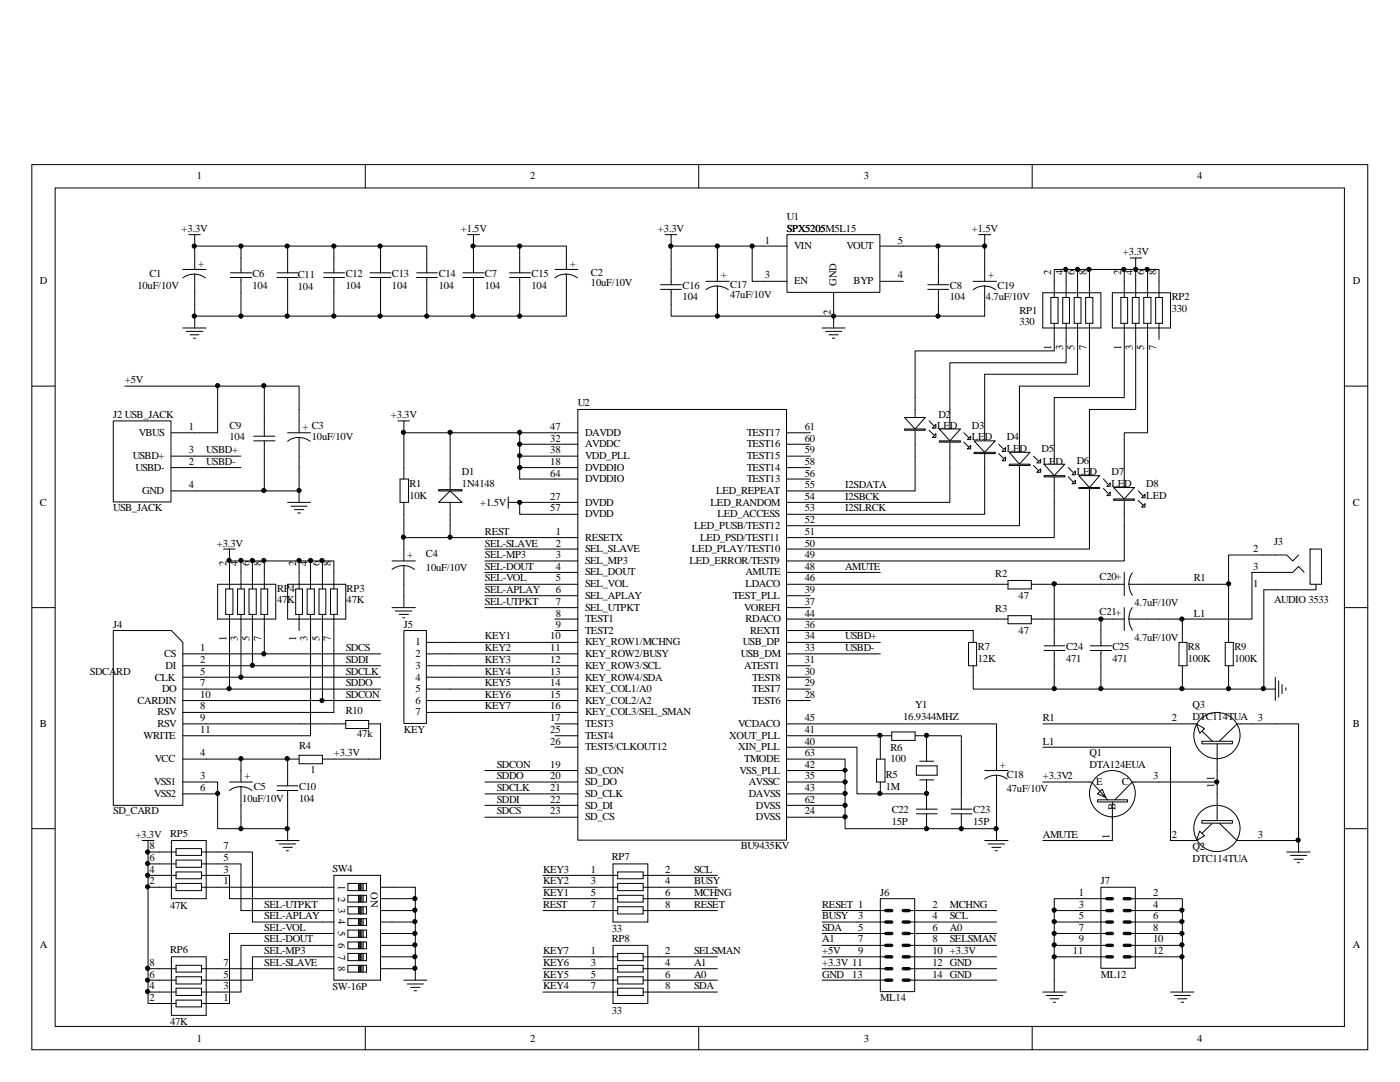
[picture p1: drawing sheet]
<svg xmlns="http://www.w3.org/2000/svg" width="279mm" height="216mm" viewBox="0 0 279 216" stroke-linecap="round" stroke-linejoin="round" font-family="sans-serif">
<g fill="none" stroke="#000" stroke-width=".2">
<path d="M6.3 32.9h266.7v176.6h-266.7zM11 37.5h257.3v167.3h-257.3zM72.9 32.9v4.6M139.4 32.9v4.6M206 32.9v4.6M6.3 77h4.7M268.4 77h4.6M6.3 121.2h4.7M268.4 121.2h4.6M6.3 165.4h4.7M268.4 165.4h4.6M72.9 204.9v4.6"/>
<path d="M139.4 204.9v4.6M206 204.9v4.6"/>
</g>
<path d="M115.4 81.8h41.6v85.8h-41.6z" fill="#fff"/>
<g fill="none" stroke="#000" stroke-width=".2">
<path d="M36.5 55.5a3.7 3.7 0 0 1 4.5 0M36.5 53.8h4.6M37.7 46.8h2.3M38.9 49.1h46.3v5.3M38.9 46.8v7M38.9 54.7v6.1M46 55.4h4.2M46 54.4h4.2M48.1 49.1v5.3M48.1 55.4v3M55.3 55.4h4.1M55.3 54.4h4.1"/>
<path d="M57.4 49.1v5.3M57.4 55.4v7.7M64.6 55.4h4.1M64.6 54.4h4.1M66.6 49.1v5.3M66.6 55.4v7.7M73.8 55.4h4.2M73.8 54.4h4.2M75.9 49.1v5.3M75.9 55.4v7.7M83.1 55.4h4.2M83.1 54.4h4.2"/>
<path d="M85.2 55.4v7.7M92.4 55.4h4.2M92.4 54.4h4.2M93.3 46.8h2.4M94.5 46.8v2.3M94.5 51.5v2.9M94.5 55.4v3M101.7 55.4h4.1M101.7 54.4h4.1M103.7 49.1v5.3M103.7 55.4v7.7M110.7 55.5a3.7 3.7 0 0 1 4.5 0"/>
<path d="M110.7 53.8h4.6M113 49.1v4.7M113 54.7v6.1M36.5 65.4h4.6M37.2 66.1h3.3M37.9 66.8h1.8M38.6 67.5h.4M38.9 63.1v2.3M101.4 99.1v2.3M103.7 86.4v9.2h11.6M103.7 93.3h11.6M103.7 88.6h11.6"/>
<path d="M103.7 91h11.6M110.7 86.4h4.6M115.3 81.7h41.7v85.9h-41.7zM157.1 93.3h4.6M157.1 88.6h4.6M157.1 91h4.6M157.1 86.4h4.6M157.1 98h4.6M157.1 95.6h4.6M96.8 109.6h18.5M96.8 111.9h18.5M96.8 114.2h18.5"/>
<path d="M96.8 116.6h18.5M96.8 118.9h18.5M101.4 100.2h2.3M110.7 107.3h4.6M110.7 100.2h4.6M110.7 102.6h4.6M157.1 107.3h4.6M157.1 109.6h4.6M157.1 111.9h4.6M157.1 114.2h18.6M157.1 116.6h41.8M157.1 118.9h4.6"/>
<path d="M157.1 100.2h4.6M157.1 104.9h4.6M157.1 102.6h4.6M89.8 128.2h25.5M89.8 130.5h25.5M89.8 132.8h25.5M89.8 135.1h25.5M89.8 137.5h25.5M89.8 139.8h25.5M96.8 121.2h18.5M110.7 123.5h4.6M110.7 125.8h4.6"/>
<path d="M157.1 121.2h4.6M157.1 123.5h4.6M157.1 125.8h37.1v2.4M157.1 128.2h18.6M157.1 130.5h4.6M157.1 132.8h4.6M157.1 135.1h4.6M157.1 137.5h4.6M157.1 139.8h4.6M193.3 128.2h1.6v4.6h-1.6zM194.2 132.8v2.3M89.8 142.2h25.5"/>
<path d="M96.8 153.8h18.5M96.8 156h18.5M96.8 158.4h18.5M110.7 144.4h4.6M110.7 146.8h4.6M110.7 149.1h4.6M157.1 149.1h13.9v9.3h13.9M157.1 144.4h4.6M157.1 153.8h11.6M157.1 156h11.6M157.1 158.4h11.6M157.1 146.8h4.6"/>
<path d="M157.1 151.5h4.6M174.9 151.5h1.7v4.5h-1.7zM175.7 146.8h2.3M175.7 149.1v2.4M175.7 156v2.4M178 146h4.6v1.7h-4.6zM182.6 146.8h2.3M182.9 152.8h4.1v1.9h-4.1zM183.6 155.6h2.8M183.6 151.9h2.8M184.9 149.1v2.8M184.9 155.6v5.9"/>
<path d="M191.9 158.4v3.1M196.5 155.4a3.7 3.7 0 0 1 4.5 0M196.5 153.8h4.7M198.9 149.1v4.7M198.9 154.7v6M96.8 160.7h18.5M96.8 163.1h18.5M157.1 160.7h11.6M157.1 163.1h11.6M182.9 162.4h4.1M182.9 161.5h4.1M184.9 162.4v3"/>
<path d="M189.8 162.4h4.2M189.8 161.5h4.2M191.9 162.4v3M196.5 167.7h4.7M197.2 168.4h3.3M198 169.1h1.7M198.6 169.8h.5M198.9 165.4v2.3"/>
</g>
<path d="M22.7 84.1h11.4v16.1h-11.4z" fill="#fff"/>
<g fill="none" stroke="#000" stroke-width=".2">
<path d="M52.7 77v10M22.6 84h11.5v16.2h-11.5zM34.2 86.4h4.7M34.2 93.3h13.9M34.2 91h13.9M34.2 98h4.7M50.6 88h4.3M50.6 87h4.3M52.7 88v3M59.7 98v2.2M57.4 100.2h4.6M58.1 101h3.2"/>
<path d="M58.8 101.7h1.8M59.4 102.4h.5"/>
</g>
<path d="M22.6 125.8h11.6l2.3 2.4v32.5h-13.9z" fill-rule="evenodd" fill="#fff" stroke="#000" stroke-width=".2"/>
<g fill="none" stroke="#000" stroke-width=".2">
<path d="M57.4 88.1a3.7 3.7 0 0 1 4.5 0M57.4 86.4h4.6M59.7 81.7v4.7M59.7 87.3v6M44.6 109.6h2.3M45.8 109.6v2.3M48.1 111.9v2.3M50.4 111.9v2.3M52.7 111.9v2.3M59.7 111.9v2.3M64.3 111.9v2.3M36.5 130.5h39.4"/>
<path d="M36.5 132.8h39.4M36.5 135.1h39.4M36.5 137.5h39.4M36.5 139.8h39.4M45.8 125.8v11.7M48.1 125.8v9.3M50.4 125.8v7M52.7 125.8v4.7M62 125.8v21M66.6 125.8v16.4h-30.1M36.5 156h4.6M36.5 151.5h4.6"/>
<path d="M36.5 158.4h6.9M36.5 144.4h4.6M36.5 146.8h4.6M45.8 157.7a3.7 3.7 0 0 1 4.5 0M45.8 156h4.6M48.1 151.5v4.5M48.1 157v8.4M55.3 157.7h4.1M55.3 156.8h4.1M57.4 153.8v3M57.4 157.7v3M55 167.7h4.7"/>
<path d="M55.7 168.4h3.3M56.5 169.1h1.8M57.1 169.8h.5M57.4 165.4v2.3"/>
</g>
<path d="M157.1 46.9h18.5v11.4h-18.5z" fill="#fff"/>
<g fill="none" stroke="#000" stroke-width=".2">
<path d="M131.8 57.7h4.2M131.8 56.8h4.2M132.8 46.8h2.2M133.9 46.8v2.3M133.9 53.8v3M140.9 57.8a3.7 3.7 0 0 1 4.5 0M140.9 56.1h4.6M143.2 49.1v7M143.2 57.1v6M150.1 49.1v7h7M152.5 49.1h4.6M157.1 46.8h18.5v11.5h-18.5z"/>
<path d="M166.4 58.4v7M175.7 49.1h4.6M175.7 56.1h4.6M185.2 57.7h4.1M185.2 56.8h4.1M187.3 49.1v7.7M187.3 57.7v5.4M194.2 57.8a3.7 3.7 0 0 1 4.5 0M194.2 56.1h4.7M195.3 46.8h2.4M196.5 57.1v6h-62.6v-5.4M196.5 46.8v2.3"/>
<path d="M196.5 51.5v4.6M210.4 56.1v-2.3h20.9v2.3M212.8 53.8v2.3M215.1 53.8v2.3M217.4 53.8v2.3M224.4 53.8v2.3M225.6 51.5h2.2M226.7 51.5v2.3M229 53.8v2.3M164.1 65.4h4.6M164.8 66.1h3.2M165.4 66.8h1.9"/>
<path d="M166.1 67.5h.5M212.8 67.7v4.7h-23.2v9.3M217.4 67.7v9.3h-13.9v9.4M224.4 67.7v11.6h-14v9.3M226.7 67.7v14h-9.3v9.3M229 67.7v18.7h-4.6v6.9M79.8 95.6h1.7v4.6h-1.7zM80.6 93.3v2.3M89.8 93.3v11.6M189.6 93.3v6.9h-27.9M196.5 95.6v7h-34.8M203.5 98v6.9h-41.8"/>
<path d="M78.2 113.6a3.7 3.7 0 0 1 4.5 0M78.2 111.9h4.7M80.6 100.2v2.4M80.6 107.3v4.6M80.6 112.9v6M210.4 100.2v7.1h-48.7M217.4 102.6v7h-55.7"/>
</g>
<g fill="#fff" stroke="#000" stroke-width=".2">
<path d="M87.5 97.7h4.7v.3h-4.7z" fill-rule="evenodd"/>
<path d="M89.8 98l2.4 2.2h-4.7z" fill-rule="evenodd"/>
</g>
<g fill="none" stroke="#000" stroke-width=".2">
<path d="M79.4 84h2.3M80.6 84v2.4M80.6 118.9v2.3M198.9 116.6h2.3M201.2 115.8h4.6v1.7h-4.6zM205.8 116.6h18.6M210.4 116.6v12.3M224.4 114.2v4.7M225.3 116.6h6M226 114.3a4.1 4.1 0 0 0 0 4.5M249.9 114.2v9.3h-24.6M78.2 121.2h4.7"/>
<path d="M78.9 121.9h3.3M79.7 122.6h1.8M80.3 123.3h.5M161.7 123.5h39.5M201.2 122.9h4.6v1.6h-4.6zM205.8 123.5h2.3M208.4 129.8h4.1M208.4 128.9h4.1M210.4 129.8v3M217.6 129.8h4.2M217.6 128.9h4.2M219.7 123.5h4.7"/>
<path d="M219.7 125.8v3.1M219.7 129.8v3M224.4 121.2v4.6M226 121.2a4.1 4.1 0 0 0 0 4.5M252.2 137.5h2.3M254.5 135.1v4.7M255.2 135.9v3.2M255.9 136.6v1.8M256.6 137.2v.6M57.4 151.5h2.3M59.7 150.7h4.6v1.7h-4.6zM64.3 151.5h9.3"/>
</g>
<path d="M80.7 125.9h4.4v18.5h-4.4z" fill="#fff"/>
<g fill="none" stroke="#000" stroke-width=".2">
<path d="M80.6 125.8h4.5v18.6h-4.5zM85.2 128.2h4.6M85.2 130.5h4.6M85.2 132.8h4.6M85.2 135.1h4.6M85.2 137.5h4.6M85.2 139.8h4.6M161.7 130.5h14M85.2 142.2h4.6M212.8 156h4.6M226.7 156h4.6M222 163.1v4.6"/>
<circle cx="222" cy="158.4" r="4.6"/>
</g>
<g fill="#fff" stroke="#000" stroke-width=".2">
<path d="M219 159.6h6v.4h-6z" fill-rule="evenodd"/>
<path d="M219 158.4l1-.9 .6 1.6z" fill-rule="evenodd"/>
</g>
<g fill="none" stroke="#000" stroke-width=".2">
<path d="M48.1 58.4v4.7M94.5 58.4v4.7h-55.6v-2.3M113 49.1h-18.5v2.4M152.5 49.1h-18.6v4.7M180.3 49.1h16.2v2.4M208.1 58.4h11.6v7h-11.6zM209.7 59.4h1.5v5.1h-1.5zM210.4 56.1v3.3M212.1 59.4h1.3v5.1h-1.3zM212.8 56.1v3.3M214.4 59.4h1.3v5.1h-1.3zM215.1 56.1v3.3"/>
<path d="M216.7 59.4h1.4v5.1h-1.4zM217.4 56.1v3.3M222 58.4h11.6v7h-11.6zM223.7 59.4h1.3v5.1h-1.3zM224.4 56.1v3.3M226 59.4h1.3v5.1h-1.3zM226.7 53.8v5.6M228.3 59.4h1.4v5.1h-1.4zM229 56.1v3.3M230.6 59.4h1.4v5.1h-1.4zM231.3 56.1v3.3M24.9 77h34.8v4.7"/>
<path d="M43.4 77v9.4h-4.5M113 60.8v2.3h-18.5M210.4 64.5v5.5h-27.8v28h-20.9M212.8 64.5v3.2M215.1 64.5v10.2h-18.6v9.3M217.4 64.5v3.2M224.4 64.5v3.2M226.7 64.5v3.2M229 64.5v3.2M231.3 64.5v3.2M52.7 91v7M59.7 93.3v4.7h-20.8"/>
<path d="M89.8 86.4v6.9M110.7 86.4h-30.1v6.9M185.4 85.9l1 .9M185.4 84l1 .9M43.4 116.6h11.6v6.9h-11.6zM45 117.5h1.5v5.1h-1.5zM45.8 117.5v-5.6h20.8v5.6M47.4 117.5h1.4v5.1h-1.4zM48.1 114.2v3.3M49.7 117.5h1.4v5.1h-1.4zM50.4 114.2v3.3M52.1 117.5h1.3v5.1h-1.3z"/>
<path d="M52.7 114.2v3.3M57.4 116.6h11.6v6.9h-11.6zM59 117.5h1.4v5.1h-1.4zM59.7 114.2v3.3M61.3 117.5h1.4v5.1h-1.4zM62 111.9v5.6M63.7 117.5h1.3v5.1h-1.3zM64.3 114.2v3.3M66 117.5h1.3v5.1h-1.3zM80.6 102.6v4.7h30.1M89.8 104.9v2.4M110.7 100.2h-7v2.4h7"/>
<path d="M224.4 104.9v7h-62.7M231.3 116.6h13.9M245.2 114.2v14M252.2 117.7v19.8h-58v-2.4M45.8 122.6v3.2M48.1 122.6v3.2M50.4 122.6v3.2M52.7 122.6v3.2M59.7 122.6v3.2M62 122.6v3.2M64.3 122.6v3.2M66.6 122.6v3.2"/>
<path d="M208.1 123.5h11.6v2.3M210.4 132.8v4.7M219.7 132.8v4.7M235.3 128.2h1.6v4.6h-1.6zM236 123.5v4.7M236 132.8v4.7M244.5 128.2h1.6v4.6h-1.6zM245.2 132.8v4.7M41.1 151.5h16.3v2.3M41.1 156h2.3v9.4h14v-4.7M161.7 151.5h7v13.9h30.2v-4.7M161.7 144.4h37.2v4.7"/>
<path d="M161.7 146.8h14v2.3M184.9 149.1v-2.3h7v11.6M208.1 149.1h25.5v18.6h2.4M208.1 144.4h27.9M208.1 156h4.7M217.4 156h.4l3.3 3.6M226.7 156h-.7l-3.5 3.6M231.3 156h11.6M254.5 144.4h4.7v23.3h-4.7M28.4 167.7h2.3M29.5 170v23.3h5.6M29.5 170h5.6"/>
<path d="M29.5 174.7h5.6M29.5 172.4h5.6M29.5 167.7v2.3M31.8 177h3.3M34.2 167.7h6.9v11.6h-6.9zM35.1 169.3h5.1v1.4h-5.1zM35.1 176.3h5.1v1.4h-5.1zM35.1 171.6h5.1v1.5h-5.1zM35.1 174h5.1v1.3h-5.1zM40.2 170h3.2M40.2 177h26.4M40.2 174.7h3.2"/>
<path d="M40.2 172.4h3.2M45.8 179.3h20.8M66.6 174.7h9.3v20.9h-9.3zM69.4 176.3h3.8v1.4h-3.8zM69.4 178.6h3.8v1.4h-3.8zM71.5 176.3v1.4M71.5 178.6v1.4M71.7 176.3v1.4M71.7 178.6v1.4M72 176.3v1.4M72 178.6v1.4M72.2 176.3v1.4"/>
<path d="M72.2 178.6v1.4M72.5 176.3v1.4M72.5 178.6v1.4M75.9 177h7v16.3h-7M75.9 179.3h7M108.4 179.3h14.9M108.4 177h14.9M108.4 174.7h14.9M122.3 172.4h7v11.6h-7zM123.3 176.3h5.1v1.4h-5.1zM123.3 178.6h5.1v1.4h-5.1zM123.3 174h5.1v1.3h-5.1z"/>
<path d="M128.4 179.3h14.8M128.4 177h14.8M128.4 174.7h14.8M208.1 167.7h13.9M222 160v3.3M256.8 170h4.7M257.6 170.7h3.2M258.2 171.4h1.9M258.9 172.1h.4M259.2 167.7v2.3M29.5 193.3v6.9h5.6M29.5 195.6h5.6"/>
<path d="M29.5 198h5.6M34.2 190.9h6.9v11.7h-6.9zM35.1 192.6h5.1v1.4h-5.1zM35.1 194.9h5.1v1.4h-5.1zM35.1 197.2h5.1v1.4h-5.1zM35.1 199.6h5.1v1.3h-5.1zM40.2 193.3h3.2M40.2 195.6h3.2M48.1 181.7h18.5M50.4 184h16.2M64.3 193.3h2.3M64.3 190.9h2.3"/>
<path d="M66.6 188.6h-18.5v9.4h-7.9M66.6 186.3h-20.8v13.9h-5.6M69.4 180.9h3.8v1.5h-3.8zM69.4 183.3h3.8v1.4h-3.8zM69.4 185.6h3.8v1.4h-3.8zM69.4 188h3.8v1.3h-3.8zM69.4 190.2h3.8v1.5h-3.8zM69.4 192.6h3.8v1.4h-3.8zM71.5 180.9v1.5M71.5 183.3v1.4M71.5 185.6v1.4M71.5 188v1.3"/>
<path d="M71.5 190.2v1.5M71.5 192.6v1.4M71.7 180.9v1.5M71.7 183.3v1.4M71.7 185.6v1.4M71.7 188v1.3M71.7 190.2v1.5M71.7 192.6v1.4M72 180.9v1.5M72 183.3v1.4M72 185.6v1.4M72 188v1.3"/>
<path d="M72 190.2v1.5M72 192.6v1.4M72.2 180.9v1.5M72.2 183.3v1.4M72.2 185.6v1.4M72.2 188v1.3M72.2 190.2v1.5M72.2 192.6v1.4M72.5 180.9v1.5M72.5 183.3v1.4M72.5 185.6v1.4M72.5 188v1.3"/>
<path d="M72.5 190.2v1.5M72.5 192.6v1.4M75.9 190.9h7M75.9 188.6h7M75.9 186.3h7M75.9 184h7M75.9 181.7h7M80.6 195.6h4.6M81.3 196.3h3.2M82 197h1.8M82.6 197.7h.5M82.9 193.3v2.3"/>
<path d="M108.4 193.3h14.9M108.4 190.9h14.9M108.4 181.7h14.9M108.4 195.6h14.9M108.4 198h14.9M122.3 188.6h7v11.6h-7zM123.3 180.9h5.1v1.5h-5.1zM123.3 192.6h5.1v1.4h-5.1zM123.3 190.2h5.1v1.5h-5.1zM123.3 194.9h5.1v1.4h-5.1zM123.3 197.2h5.1v1.4h-5.1zM128.4 193.3h14.8"/>
<path d="M128.4 190.9h14.8M128.4 181.7h14.8M128.4 195.6h14.8M128.4 198h14.8M164.1 193.3h6.9M164.1 190.9h6.9M164.1 188.6h6.9M164.1 186.3h6.9M164.1 184h6.9M164.1 181.7h6.9M164.1 195.6h6.9M187.3 193.3h11.6"/>
<path d="M187.3 190.9h11.6M187.3 188.6h11.6M187.3 186.3h11.6M187.3 184h11.6M187.3 181.7h11.6M187.3 195.6h11.6"/>
</g>
<g fill="#fff" stroke="#000" stroke-width=".2">
<path d="M180.5 83.3h4.2l-2.1 2.3z" fill-rule="evenodd"/>
<path d="M180.5 85.6h4.2v.3h-4.2z" fill-rule="evenodd"/>
<path d="M186.8 86.5v.8h-.7z" fill-rule="evenodd"/>
<path d="M186.8 84.7v.7h-.7z" fill-rule="evenodd"/>
</g>
<path d="M189.6 81.7v11.6M192.4 88.2l.9 1M192.4 86.4l.9 .9" fill="none" stroke="#000" stroke-width=".2"/>
<g fill="#fff" stroke="#000" stroke-width=".2">
<path d="M187.5 85.6h4.2l-2.1 2.4z" fill-rule="evenodd"/>
<path d="M187.5 88h4.2v.2h-4.2z" fill-rule="evenodd"/>
<path d="M193.7 88.9v.7h-.7z" fill-rule="evenodd"/>
<path d="M193.7 87v.7h-.7z" fill-rule="evenodd"/>
</g>
<path d="M196.5 84v11.6M199.3 90.5l.9 .9M199.3 88.6l.9 1" fill="none" stroke="#000" stroke-width=".2"/>
<g fill="#fff" stroke="#000" stroke-width=".2">
<path d="M194.4 88h4.2l-2.1 2.3z" fill-rule="evenodd"/>
<path d="M194.4 90.3h4.2v.2h-4.2z" fill-rule="evenodd"/>
<path d="M200.7 91.2v.7h-.7z" fill-rule="evenodd"/>
<path d="M200.7 89.3v.8h-.7z" fill-rule="evenodd"/>
</g>
<path d="M203.5 86.4v11.6M206.2 92.9l1 .9M206.2 91l1 .9" fill="none" stroke="#000" stroke-width=".2"/>
<g fill="#fff" stroke="#000" stroke-width=".2">
<path d="M201.4 90.3h4.2l-2.1 2.3z" fill-rule="evenodd"/>
<path d="M201.4 92.6h4.2v.3h-4.2z" fill-rule="evenodd"/>
<path d="M206.9 94.2l.8-.6v.6z" fill-rule="evenodd"/>
<path d="M206.9 92.4l.8-.7v.7z" fill-rule="evenodd"/>
</g>
<path d="M210.4 88.6v11.6M213.2 95.2l.9 .9M213.2 93.3l.9 .9" fill="none" stroke="#000" stroke-width=".2"/>
<g fill="#fff" stroke="#000" stroke-width=".2">
<path d="M208.4 92.6h4.1l-2.1 2.3z" fill-rule="evenodd"/>
<path d="M208.4 94.9h4.1v.3h-4.1z" fill-rule="evenodd"/>
<path d="M214 96.5l.6-.7v.7z" fill-rule="evenodd"/>
<path d="M214.6 94v.7h-.6z" fill-rule="evenodd"/>
</g>
<path d="M217.4 91v11.6M220.2 97.5l.9 .9M220.2 95.6l.9 .9" fill="none" stroke="#000" stroke-width=".2"/>
<g fill="#fff" stroke="#000" stroke-width=".2">
<path d="M215.3 94.9h4.2l-2.1 2.4z" fill-rule="evenodd"/>
<path d="M215.3 97.3h4.2v.2h-4.2z" fill-rule="evenodd"/>
<path d="M220.9 98.9l.7-.7v.7z" fill-rule="evenodd"/>
<path d="M220.9 97l.7-.6v.6z" fill-rule="evenodd"/>
</g>
<path d="M224.4 93.3v11.6M227.2 99.8l.9 1M227.2 98l.9 .9" fill="none" stroke="#000" stroke-width=".2"/>
<g fill="#fff" stroke="#000" stroke-width=".2">
<path d="M222.2 97.3h4.2l-2 2.3z" fill-rule="evenodd"/>
<path d="M222.2 99.6h4.2v.2h-4.2z" fill-rule="evenodd"/>
<path d="M228.5 100.5v.7h-.7z" fill-rule="evenodd"/>
<path d="M228.5 98.6v.7h-.7z" fill-rule="evenodd"/>
</g>
<g fill="#000" stroke="#000" stroke-width=".2">
<circle cx="48.1" cy="49.1" r=".42"/>
<circle cx="57.3" cy="49.1" r=".42"/>
<circle cx="66.6" cy="49.1" r=".42"/>
<circle cx="75.9" cy="49.1" r=".42"/>
<circle cx="94.4" cy="49.1" r=".42"/>
<circle cx="103.7" cy="49.1" r=".42"/>
<circle cx="133.9" cy="49.1" r=".42"/>
<circle cx="143.2" cy="49.1" r=".42"/>
<circle cx="150.1" cy="49.1" r=".42"/>
<circle cx="187.2" cy="49.1" r=".42"/>
<circle cx="196.5" cy="49.1" r=".42"/>
<circle cx="212.7" cy="53.8" r=".42"/>
<circle cx="215.1" cy="53.8" r=".42"/>
<circle cx="217.3" cy="53.8" r=".42"/>
<circle cx="224.3" cy="53.8" r=".42"/>
<circle cx="226.7" cy="53.8" r=".42"/>
<circle cx="228.9" cy="53.8" r=".42"/>
<circle cx="38.8" cy="63.1" r=".42"/>
<circle cx="43.4" cy="77" r=".42"/>
<circle cx="48.1" cy="63.1" r=".42"/>
<circle cx="52.7" cy="77" r=".42"/>
<circle cx="57.3" cy="63.1" r=".42"/>
<circle cx="66.6" cy="63.1" r=".42"/>
<circle cx="75.9" cy="63.1" r=".42"/>
<circle cx="85.2" cy="63.1" r=".42"/>
<circle cx="94.4" cy="63.1" r=".42"/>
<circle cx="103.7" cy="63.1" r=".42"/>
<circle cx="187.2" cy="63.1" r=".42"/>
<circle cx="52.7" cy="97.9" r=".42"/>
<circle cx="59.7" cy="97.9" r=".42"/>
<circle cx="80.5" cy="86.3" r=".42"/>
<circle cx="89.8" cy="86.3" r=".42"/>
<circle cx="103.7" cy="86.3" r=".42"/>
<circle cx="103.7" cy="88.6" r=".42"/>
<circle cx="103.7" cy="90.9" r=".42"/>
<circle cx="103.7" cy="93.3" r=".42"/>
<circle cx="45.7" cy="111.8" r=".42"/>
<circle cx="48.1" cy="111.8" r=".42"/>
<circle cx="50.4" cy="111.8" r=".42"/>
<circle cx="52.7" cy="111.8" r=".42"/>
<circle cx="59.7" cy="111.8" r=".42"/>
<circle cx="62" cy="111.8" r=".42"/>
<circle cx="64.3" cy="111.8" r=".42"/>
<circle cx="89.8" cy="107.2" r=".42"/>
<circle cx="103.7" cy="100.2" r=".42"/>
<circle cx="210.4" cy="116.5" r=".42"/>
<circle cx="235.9" cy="123.5" r=".42"/>
<circle cx="43.4" cy="158.3" r=".42"/>
<circle cx="168.7" cy="156" r=".42"/>
<circle cx="168.7" cy="158.3" r=".42"/>
<circle cx="168.7" cy="153.7" r=".4"/>
<circle cx="48.1" cy="165.3" r=".42"/>
<circle cx="57.3" cy="165.3" r=".42"/>
<circle cx="82.8" cy="179.3" r=".42"/>
<circle cx="168.7" cy="163" r=".42"/>
<circle cx="168.7" cy="160.7" r=".42"/>
<circle cx="198.8" cy="165.3" r=".42"/>
<circle cx="259.1" cy="167.6" r=".42"/>
<circle cx="82.8" cy="183.9" r=".42"/>
<circle cx="82.8" cy="190.9" r=".42"/>
<circle cx="82.8" cy="181.6" r=".42"/>
<circle cx="82.8" cy="188.5" r=".42"/>
<circle cx="82.8" cy="193.2" r=".42"/>
<circle cx="82.8" cy="186.3" r=".42"/>
</g>
<path d="M175.8 179.4h6.7v18.5h-6.7z" fill="#fff"/>
<g fill="none" stroke="#000" stroke-width=".2">
<path d="M64.3 125.8v14M41.1 144.4h25.5M41.1 146.8h20.9M242.9 158.4v5.9M29.5 177h2.3M43.4 172.4h4.7v9.3M43.4 174.7h2.4v4.6M43.4 170h7v14M175.7 179.3h6.8v18.6h-6.8zM236 167.7h2.8M242 164.3l-2.1 2M243.3 164.3l3.6 3.4h3"/>
<path d="M43.4 193.3h20.9M64.3 190.9h-13.9v4.7h-7M171 181.7h5.8M171 184h5.8M171 186.3h5.8M171 188.6h5.8M171 190.9h5.8M171 193.3h5.8M171 195.6h5.8M181.4 181.7h5.9M181.4 184h5.9M181.4 186.3h5.9"/>
<path d="M181.4 188.6h5.9M181.4 190.9h5.9M181.4 193.3h5.9M181.4 195.6h5.9"/>
</g>
<g fill="none" stroke="#000" stroke-width=".68">
<path d="M176.8 195.6h1.2M176.8 193.3h1.2M176.8 190.9h1.2M176.8 188.6h1.2M176.8 186.3h1.2M176.8 184h1.2M176.8 181.7h1.2M180.3 195.6h1.1M180.3 193.3h1.1M180.3 190.9h1.1M180.3 188.6h1.1M180.3 186.3h1.1"/>
<path d="M180.3 184h1.1M180.3 181.7h1.1"/>
</g>
<g fill="#000" stroke="#000" stroke-width=".2">
<circle cx="38.8" cy="49.1" r=".42"/>
<circle cx="143.2" cy="63.1" r=".42"/>
<circle cx="166.4" cy="63.1" r=".42"/>
<circle cx="80.5" cy="107.2" r=".42"/>
<circle cx="45.7" cy="137.4" r=".42"/>
<circle cx="48.1" cy="135.1" r=".42"/>
<circle cx="50.4" cy="132.7" r=".42"/>
<circle cx="52.7" cy="130.5" r=".42"/>
<circle cx="64.3" cy="139.8" r=".42"/>
<circle cx="219.7" cy="123.5" r=".42"/>
<circle cx="48.1" cy="151.4" r=".42"/>
<circle cx="57.3" cy="151.4" r=".42"/>
<circle cx="175.6" cy="158.3" r=".42"/>
<circle cx="175.6" cy="146.7" r=".42"/>
<circle cx="184.9" cy="146.7" r=".42"/>
<circle cx="184.9" cy="158.3" r=".42"/>
<circle cx="29.5" cy="176.9" r=".42"/>
<circle cx="29.5" cy="172.3" r=".42"/>
<circle cx="29.5" cy="174.7" r=".42"/>
<circle cx="29.5" cy="170" r=".42"/>
<circle cx="184.9" cy="165.3" r=".42"/>
<circle cx="191.9" cy="165.3" r=".42"/>
<circle cx="29.5" cy="197.9" r=".42"/>
<circle cx="29.5" cy="193.2" r=".42"/>
<circle cx="29.5" cy="195.6" r=".42"/>
</g>
<g fill="#fff" stroke="#000" stroke-width=".2">
<path d="M239.9 163.7h6.1v.6h-6.1z" fill-rule="evenodd"/>
<path d="M239.4 165.9l1 .9-1.6 .9z" fill-rule="evenodd"/>
</g>
<g fill="none" stroke="#000" stroke-width=".2">
<path d="M236 144.4h2.8M239.9 145.9l2.1 2M242.9 147.9v5.9M249.9 144.4h-3l-3.6 3.5"/>
<circle cx="242.9" cy="165.3" r="4.6"/>
</g>
<g fill="#fff" stroke="#000" stroke-width=".2">
<path d="M239.9 147.9h6.1v.5h-6.1z" fill-rule="evenodd"/>
<path d="M238.8 144.4l1.6 1-1 .9z" fill-rule="evenodd"/>
</g>
<g fill="none" stroke="#000" stroke-width=".2">
<path d="M66.6 144.4h2.4M69 143.8h4.6v1.6h-4.6zM73.6 144.4h2.3v7.1h-2.3M242.9 153.8v4.6M249.9 144.4h4.6M249.9 167.7h4.6"/>
<circle cx="242.9" cy="146.8" r="4.6"/>
</g>
<circle cx="242.8" cy="156" r=".42" fill="#000" stroke="#000" stroke-width=".2"/>
<path d="M219.8 177.1h6.8v16.1h-6.8z" fill="#fff"/>
<g fill="none" stroke="#000" stroke-width=".2">
<path d="M249.9 114.2h8.1l1.2-1.2 1.1 1.2M259.2 110.7l-1.2 1.2-1.2-1.2h-11.6v3.5M261.5 109.6h2.2v7h-2.2zM262.6 116.6v1.1h-10.4M219.7 177h6.9v16.2h-6.9zM220.9 179.3h-10.5v18.7M225.6 179.3h10.4v18.7M208.1 198h4.7M208.8 198.6h3.3M209.5 199.3h1.8M210.2 200h.5M210.4 181.7h10.5"/>
<path d="M210.4 184h10.5M210.4 186.3h10.5M210.4 188.6h10.5M210.4 190.9h10.5M225.6 181.7h10.4M225.6 184h10.4M225.6 186.3h10.4M225.6 188.6h10.4M225.6 190.9h10.4M233.6 198h4.7M234.4 198.6h3.2M235 199.3h1.9"/>
<path d="M235.7 200h.5"/>
</g>
<path d="M220.9 179.3h1.1M224.4 179.3h1.2M220.9 190.9h1.1M220.9 188.6h1.1M220.9 186.3h1.1M220.9 184h1.1M220.9 181.7h1.1M224.4 190.9h1.2M224.4 188.6h1.2M224.4 186.3h1.2M224.4 184h1.2M224.4 181.7h1.2" fill="none" stroke="#000" stroke-width=".68"/>
<g fill="#000" stroke="#000" stroke-width=".2">
<circle cx="245.2" cy="116.5" r=".42"/>
<circle cx="210.4" cy="137.4" r=".42"/>
<circle cx="219.7" cy="137.4" r=".42"/>
<circle cx="235.9" cy="137.4" r=".42"/>
<circle cx="245.2" cy="137.4" r=".42"/>
<circle cx="252.1" cy="137.4" r=".42"/>
<circle cx="210.4" cy="183.9" r=".42"/>
<circle cx="210.4" cy="190.9" r=".42"/>
<circle cx="210.4" cy="188.5" r=".42"/>
<circle cx="210.4" cy="181.6" r=".42"/>
<circle cx="210.4" cy="186.3" r=".42"/>
<circle cx="235.9" cy="183.9" r=".42"/>
<circle cx="235.9" cy="190.9" r=".42"/>
<circle cx="235.9" cy="188.5" r=".42"/>
<circle cx="235.9" cy="181.6" r=".42"/>
<circle cx="235.9" cy="186.3" r=".42"/>
</g>
<g font-size="2.1">
<text x="39.3" y="35.8">1</text>
<text x="105.8" y="35.8">2</text>
<text x="172.4" y="35.8">3</text>
<text x="238.9" y="35.8">4</text>
<text x="36.2" y="46.2">+3.3V</text>
<text x="91.9" y="46.2">+1.5V</text>
<text x="131.3" y="46.2">+3.3V</text>
<text x="157.1" y="43.9">U1</text>
<text x="157.1" y="46.2">SPX5205M5L15</text>
<text x="194" y="46.2">+1.5V</text>
<text x="39.5" y="53.3">+</text>
<text x="113.7" y="53.3">+</text>
<text x="152.7" y="48.6">1</text>
<text x="158.5" y="49.8">VIN</text>
<text x="168.9" y="49.8">VOUT</text>
<text x="179.2" y="48.6">5</text>
<text x="224.1" y="50.9">+3.3V</text>
<text x="8" y="56.7">D</text>
<text x="27.4" y="57.7">10uF/10V</text>
<text x="29.8" y="55.3">C1</text>
<text x="50.4" y="55.3">C6</text>
<text x="50.4" y="57.7">104</text>
<text x="59.4" y="55.5">C11</text>
<text x="59.4" y="57.9">104</text>
<text x="69" y="55.3">C12</text>
<text x="69" y="57.7">104</text>
<text x="78.2" y="55.3">C13</text>
<text x="78.2" y="57.7">104</text>
<text x="87.5" y="55.3">C14</text>
<text x="87.5" y="57.7">104</text>
<text x="96.8" y="55.3">C7</text>
<text x="96.8" y="57.7">104</text>
<text x="106.1" y="55.3">C15</text>
<text x="106.1" y="57.7">104</text>
<text x="117.9" y="55.1">C2</text>
<text x="117.9" y="57.2">10uF/10V</text>
<text x="136.2" y="57.7">C16</text>
<text x="136.2" y="59.9">104</text>
<text x="143.8" y="55.5">+</text>
<text x="145.7" y="57.4">C17</text>
<text x="145.7" y="59.5">47uF/10V</text>
<text x="152.7" y="55.5">3</text>
<text x="158.5" y="56.7">EN</text>
<text x="167" y="57.1" transform="rotate(-90 167 57.1)">GND</text>
<text x="170.3" y="56.7">BYP</text>
<text x="179.2" y="55.5">4</text>
<text x="189.6" y="57.7">C8</text>
<text x="189.6" y="59.9">104</text>
<text x="196.8" y="59.9">4.7uF/10V</text>
<text x="197.2" y="55.5">+</text>
<text x="199.1" y="57.7">C19</text>
<text x="209.8" y="54.9" transform="rotate(-90 209.8 54.9)">2</text>
<text x="212.2" y="54.9" transform="rotate(-90 212.2 54.9)">4</text>
<text x="214.5" y="54.9" transform="rotate(-90 214.5 54.9)">6</text>
<text x="216.8" y="54.9" transform="rotate(-90 216.8 54.9)">8</text>
<text x="223.8" y="54.9" transform="rotate(-90 223.8 54.9)">2</text>
<text x="226.1" y="54.9" transform="rotate(-90 226.1 54.9)">4</text>
<text x="228.3" y="54.9" transform="rotate(-90 228.3 54.9)">6</text>
<text x="230.7" y="54.9" transform="rotate(-90 230.7 54.9)">8</text>
<text x="233.8" y="59.9">RP2</text>
<text x="270" y="56.7">D</text>
<text x="165.8" y="62.8" transform="rotate(-90 165.8 62.8)">2</text>
<text x="203.5" y="62.6">RP1</text>
<text x="203.5" y="64.9">330</text>
<text x="233.8" y="62.3">330</text>
<text x="209.8" y="69.8" transform="rotate(-90 209.8 69.8)">1</text>
<text x="212.2" y="69.8" transform="rotate(-90 212.2 69.8)">3</text>
<text x="214.5" y="69.8" transform="rotate(-90 214.5 69.8)">5</text>
<text x="216.8" y="69.8" transform="rotate(-90 216.8 69.8)">7</text>
<text x="223.8" y="69.8" transform="rotate(-90 223.8 69.8)">1</text>
<text x="226.1" y="69.8" transform="rotate(-90 226.1 69.8)">3</text>
<text x="228.3" y="69.8" transform="rotate(-90 228.3 69.8)">5</text>
<text x="230.7" y="69.8" transform="rotate(-90 230.7 69.8)">7</text>
<text x="24.9" y="76.5">+5V</text>
<text x="22.6" y="83.5">J2 USB_JACK</text>
<text x="78" y="83.5">+3.3V</text>
<text x="115.3" y="81.1">U2</text>
<text x="187.3" y="83.5">D2</text>
<text x="27.7" y="87">VBUS</text>
<text x="37.7" y="85.8">1</text>
<text x="45.8" y="85.5">C9</text>
<text x="45.8" y="87.9">104</text>
<text x="60.4" y="85.8">+ C3</text>
<text x="62.2" y="87.9">10uF/10V</text>
<text x="109.8" y="88.1">32</text>
<text x="109.8" y="85.8">47</text>
<text x="116.8" y="89.2">AVDDC</text>
<text x="116.8" y="87">DAVDD</text>
<text x="149" y="89.2">TEST16</text>
<text x="149" y="87">TEST17</text>
<text x="160.6" y="88.1">60</text>
<text x="160.6" y="85.8">61</text>
<text x="187" y="85.5">LED</text>
<text x="194" y="85.5">D3</text>
<text x="194" y="87.9">LED</text>
<text x="200.9" y="87.9">D4</text>
<text x="26.5" y="91.6">USBD+</text>
<text x="27" y="93.9">USBD-</text>
<text x="37.7" y="92.8">2</text>
<text x="37.7" y="90.4">3</text>
<text x="41.1" y="90.4">USBD+</text>
<text x="41.1" y="92.8">USBD-</text>
<text x="92.2" y="94.8">D1</text>
<text x="109.8" y="92.8">18</text>
<text x="109.8" y="90.4">38</text>
<text x="109.8" y="95.1">64</text>
<text x="116.8" y="93.9">DVDDIO</text>
<text x="116.8" y="91.6">VDD_PLL</text>
<text x="149" y="93.9">TEST14</text>
<text x="149" y="91.6">TEST15</text>
<text x="160.6" y="95.1">56</text>
<text x="160.6" y="92.8">58</text>
<text x="160.6" y="90.4">59</text>
<text x="200.9" y="90.2">LED</text>
<text x="207.9" y="90.2">D5</text>
<text x="208.1" y="92.8">LED</text>
<text x="214.9" y="92.5">D6</text>
<text x="214.9" y="94.8">LED</text>
<text x="221.8" y="94.8">D7</text>
<text x="8" y="100.9">C</text>
<text x="28.4" y="98.6">GND</text>
<text x="37.7" y="97.4">4</text>
<text x="81.7" y="97.2">R1</text>
<text x="81.7" y="99.5">10K</text>
<text x="92.2" y="97.2">1N4148</text>
<text x="95.8" y="100.9">+1.5V</text>
<text x="109.8" y="99.7">27</text>
<text x="116.8" y="100.9">DVDD</text>
<text x="116.8" y="96.3">DVDDIO</text>
<text x="141.8" y="100.9">LED_RANDOM</text>
<text x="142.9" y="98.6">LED_REPEAT</text>
<text x="149" y="96.3">TEST13</text>
<text x="160.6" y="99.7">54</text>
<text x="160.6" y="97.4">55</text>
<text x="168.7" y="99.7">I2SBCK</text>
<text x="168.7" y="97.4">I2SDATA</text>
<text x="221.8" y="97.2">LED</text>
<text x="228.8" y="97.2">D8</text>
<text x="228.8" y="99.5">LED</text>
<text x="270" y="100.9">C</text>
<text x="22.6" y="102">USB_JACK</text>
<text x="96.8" y="106.7">REST</text>
<text x="109.8" y="102">57</text>
<text x="110.9" y="106.7">1</text>
<text x="116.8" y="107.9">RESETX</text>
<text x="116.8" y="103.2">DVDD</text>
<text x="138.5" y="105.6">LED_PUSB/TEST12</text>
<text x="139.7" y="107.9">LED_PSD/TEST11</text>
<text x="143.2" y="103.2">LED_ACCESS</text>
<text x="160.6" y="106.7">51</text>
<text x="160.6" y="102">53</text>
<text x="160.6" y="104.4">52</text>
<text x="168.7" y="102">I2SLRCK</text>
<text x="43.3" y="109.1">+3.3V</text>
<text x="45.2" y="113" transform="rotate(-90 45.2 113)">2</text>
<text x="47.5" y="113" transform="rotate(-90 47.5 113)">4</text>
<text x="49.8" y="113" transform="rotate(-90 49.8 113)">6</text>
<text x="52.2" y="113" transform="rotate(-90 52.2 113)">8</text>
<text x="59.1" y="113" transform="rotate(-90 59.1 113)">2</text>
<text x="61.4" y="113" transform="rotate(-90 61.4 113)">4</text>
<text x="63.8" y="113" transform="rotate(-90 63.8 113)">6</text>
<text x="66" y="113" transform="rotate(-90 66 113)">8</text>
<text x="81.3" y="111.3">+</text>
<text x="85" y="111.2">C4</text>
<text x="85" y="113.9">10uF/10V</text>
<text x="96.8" y="109.1">SEL-SLAVE</text>
<text x="96.8" y="111.3">SEL-MP3</text>
<text x="96.8" y="113.7">SEL-DOUT</text>
<text x="110.9" y="109.1">2</text>
<text x="110.9" y="111.3">3</text>
<text x="110.9" y="113.7">4</text>
<text x="116.8" y="110.2">SEL_SLAVE</text>
<text x="116.8" y="112.5">SEL_MP3</text>
<text x="137.6" y="112.5">LED_ERROR/TEST9</text>
<text x="138.1" y="110.2">LED_PLAY/TEST10</text>
<text x="160.6" y="113.7">48</text>
<text x="160.6" y="111.3">49</text>
<text x="160.6" y="109.1">50</text>
<text x="168.7" y="113.7">AMUTE</text>
<text x="250.1" y="110.2">2</text>
<text x="250.1" y="113.7">3</text>
<text x="254.3" y="108.8">J3</text>
<text x="55.3" y="118.1">RP4</text>
<text x="69.2" y="118.1">RP3</text>
<text x="96.8" y="116">SEL-VOL</text>
<text x="96.8" y="118.4">SEL-APLAY</text>
<text x="110.9" y="116">5</text>
<text x="110.9" y="118.4">6</text>
<text x="116.8" y="114.8">SEL_DOUT</text>
<text x="116.8" y="117.2">SEL_VOL</text>
<text x="116.8" y="119.5">SEL_APLAY</text>
<text x="146.2" y="119.5">TEST_PLL</text>
<text x="148.8" y="117.2">LDACO</text>
<text x="148.8" y="114.8">AMUTE</text>
<text x="160.6" y="118.4">39</text>
<text x="160.6" y="116">46</text>
<text x="198.6" y="115.1">R2</text>
<text x="203.3" y="119.5">47</text>
<text x="219.5" y="115.7">C20</text>
<text x="223.8" y="115.8" transform="rotate(-90 223.8 115.8)">+</text>
<text x="238.3" y="116">R1</text>
<text x="250.1" y="117.2">1</text>
<text x="22.6" y="125.3">J4</text>
<text x="55.3" y="120.4">47K</text>
<text x="69.2" y="120.4">47K</text>
<text x="80.6" y="125.3">J5</text>
<text x="96.8" y="120.7">SEL-UTPKT</text>
<text x="110.9" y="120.6">7</text>
<text x="110.9" y="123">8</text>
<text x="110.9" y="125.3">9</text>
<text x="116.8" y="121.8">SEL_UTPKT</text>
<text x="116.8" y="124.1">TEST1</text>
<text x="148.5" y="121.8">VOREFI</text>
<text x="148.8" y="124.1">RDACO</text>
<text x="160.6" y="125.3">36</text>
<text x="160.6" y="120.6">37</text>
<text x="160.6" y="123">44</text>
<text x="198.6" y="122.1">R3</text>
<text x="219.5" y="122.8">C21</text>
<text x="223.8" y="122.9" transform="rotate(-90 223.8 122.9)">+</text>
<text x="226.4" y="120.9">4.7uF/10V</text>
<text x="238.3" y="123">L1</text>
<text x="254.3" y="120.2">AUDIO 3533</text>
<text x="32.8" y="131.1">CS</text>
<text x="40" y="130">1</text>
<text x="45.2" y="127.9" transform="rotate(-90 45.2 127.9)">1</text>
<text x="47.5" y="127.9" transform="rotate(-90 47.5 127.9)">3</text>
<text x="49.8" y="127.9" transform="rotate(-90 49.8 127.9)">5</text>
<text x="52.2" y="127.9" transform="rotate(-90 52.2 127.9)">7</text>
<text x="59.1" y="127.9" transform="rotate(-90 59.1 127.9)">1</text>
<text x="61.4" y="127.9" transform="rotate(-90 61.4 127.9)">3</text>
<text x="63.8" y="127.9" transform="rotate(-90 63.8 127.9)">5</text>
<text x="66" y="127.9" transform="rotate(-90 66 127.9)">7</text>
<text x="69" y="130">SDCS</text>
<text x="82.9" y="128.8">1</text>
<text x="82.9" y="131.1">2</text>
<text x="96.8" y="127.6">KEY1</text>
<text x="96.8" y="130">KEY2</text>
<text x="109.8" y="127.6">10</text>
<text x="109.8" y="130">11</text>
<text x="116.8" y="126.5">TEST2</text>
<text x="116.8" y="128.8">KEY_ROW1/MCHNG</text>
<text x="116.8" y="131.1">KEY_ROW2/BUSY</text>
<text x="147.8" y="131.1">USB_DM</text>
<text x="148.3" y="128.8">USB_DP</text>
<text x="149.7" y="126.5">REXTI</text>
<text x="160.6" y="130">33</text>
<text x="160.6" y="127.6">34</text>
<text x="168.7" y="127.6">USBD+</text>
<text x="168.7" y="130">USBD-</text>
<text x="195.2" y="129.7">R7</text>
<text x="203.3" y="126.5">47</text>
<text x="212.8" y="129.7">C24</text>
<text x="222" y="129.7">C25</text>
<text x="226.4" y="127.8">4.7uF/10V</text>
<text x="237.1" y="129.7">R8</text>
<text x="246.4" y="129.7">R9</text>
<text x="17.9" y="134.6">SDCARD</text>
<text x="30.9" y="135.8">CLK</text>
<text x="33" y="133.4">DI</text>
<text x="40" y="132.2">2</text>
<text x="40" y="134.6">5</text>
<text x="40" y="136.9">7</text>
<text x="69" y="136.9">SDDO</text>
<text x="69" y="134.6">SDCLK</text>
<text x="69" y="132.2">SDDI</text>
<text x="82.9" y="133.4">3</text>
<text x="82.9" y="135.8">4</text>
<text x="96.8" y="132.2">KEY3</text>
<text x="96.8" y="134.6">KEY4</text>
<text x="96.8" y="136.9">KEY5</text>
<text x="109.8" y="132.2">12</text>
<text x="109.8" y="134.6">13</text>
<text x="109.8" y="136.9">14</text>
<text x="116.8" y="133.4">KEY_ROW3/SCL</text>
<text x="116.8" y="135.8">KEY_ROW4/SDA</text>
<text x="148.5" y="133.4">ATEST1</text>
<text x="150.1" y="135.8">TEST8</text>
<text x="160.6" y="136.9">29</text>
<text x="160.6" y="134.6">30</text>
<text x="160.6" y="132.2">31</text>
<text x="195.2" y="132.1">12K</text>
<text x="212.8" y="132.1">471</text>
<text x="222" y="132.1">471</text>
<text x="237.1" y="132.1">100K</text>
<text x="246.4" y="132.1">100K</text>
<text x="27.4" y="140.5">CARDIN</text>
<text x="31.4" y="142.7">RSV</text>
<text x="32.3" y="138.1">DO</text>
<text x="40" y="141.6">8</text>
<text x="40" y="143.9">9</text>
<text x="40" y="139.3">10</text>
<text x="69" y="139.3">SDCON</text>
<text x="69" y="142.5">R10</text>
<text x="82.9" y="138.1">5</text>
<text x="82.9" y="140.5">6</text>
<text x="82.9" y="142.7">7</text>
<text x="96.8" y="139.3">KEY6</text>
<text x="96.8" y="141.6">KEY7</text>
<text x="109.8" y="139.3">15</text>
<text x="109.8" y="141.6">16</text>
<text x="109.8" y="143.9">17</text>
<text x="116.8" y="138.1">KEY_COL1/A0</text>
<text x="116.8" y="140.5">KEY_COL2/A2</text>
<text x="116.8" y="142.7">KEY_COL3/SEL_SMAN</text>
<text x="150.1" y="140.5">TEST6</text>
<text x="150.1" y="138.1">TEST7</text>
<text x="160.6" y="139.3">28</text>
<text x="160.6" y="143.9">45</text>
<text x="180.3" y="143.7">16.9344MHZ</text>
<text x="182.6" y="141.3">Y1</text>
<text x="208.1" y="143.9">R1</text>
<text x="233.8" y="143.9">2</text>
<text x="238" y="141.3">Q3</text>
<text x="238" y="143.7">DTC114TUA</text>
<text x="251" y="143.9">3</text>
<text x="8" y="145">B</text>
<text x="28.6" y="147.4">WRITE</text>
<text x="31.4" y="145">RSV</text>
<text x="40" y="146.2">11</text>
<text x="59.7" y="149.5">R4</text>
<text x="71.3" y="147.2">47k</text>
<text x="80.6" y="146.2">KEY</text>
<text x="109.8" y="146.2">25</text>
<text x="109.8" y="148.6">26</text>
<text x="116.8" y="145">TEST3</text>
<text x="116.8" y="147.4">TEST4</text>
<text x="116.8" y="149.7">TEST5/CLKOUT12</text>
<text x="145.5" y="147.4">XOUT_PLL</text>
<text x="147.3" y="149.7">XIN_PLL</text>
<text x="147.3" y="145">VCDACO</text>
<text x="160.6" y="148.6">40</text>
<text x="160.6" y="146.2">41</text>
<text x="177.7" y="149.9">R6</text>
<text x="208.1" y="148.6">L1</text>
<text x="270" y="145">B</text>
<text x="30.9" y="152.1">VCC</text>
<text x="40" y="155.5">3</text>
<text x="40" y="150.9">4</text>
<text x="48.8" y="155.5">+</text>
<text x="62" y="154.2">1</text>
<text x="66.6" y="150.9">+3.3V</text>
<text x="99.1" y="153.2">SDCON</text>
<text x="99.1" y="155.5">SDDO</text>
<text x="109.8" y="153.2">19</text>
<text x="109.8" y="155.5">20</text>
<text x="116.8" y="154.3">SD_CON</text>
<text x="147.6" y="154.3">VSS_PLL</text>
<text x="148.5" y="152.1">TMODE</text>
<text x="160.6" y="155.5">35</text>
<text x="160.6" y="153.2">42</text>
<text x="160.6" y="150.9">63</text>
<text x="176.8" y="155.3">R5</text>
<text x="177.7" y="152.1">100</text>
<text x="199.6" y="153.2">+</text>
<text x="200.9" y="155.3">C18</text>
<text x="208.1" y="155.5">+3.3V2</text>
<text x="217.4" y="150.9">Q1</text>
<text x="217.4" y="153.2">DTA124EUA</text>
<text x="230.1" y="155.5">3</text>
<text x="242.3" y="155.9" transform="rotate(-90 242.3 155.9)">1</text>
<text x="30.7" y="156.7">VSS1</text>
<text x="30.7" y="159">VSS2</text>
<text x="40" y="157.8">6</text>
<text x="48.3" y="159.9">10uF/10V</text>
<text x="50.6" y="157.6">C5</text>
<text x="59.7" y="157.6">C10</text>
<text x="59.7" y="159.9">104</text>
<text x="99.1" y="157.8">SDCLK</text>
<text x="99.1" y="160.2">SDDI</text>
<text x="109.8" y="157.8">21</text>
<text x="109.8" y="160.2">22</text>
<text x="116.8" y="156.7">SD_DO</text>
<text x="116.8" y="159">SD_CLK</text>
<text x="116.8" y="161.4">SD_DI</text>
<text x="149.4" y="156.7">AVSSC</text>
<text x="149.4" y="159">DAVSS</text>
<text x="150.9" y="161.4">DVSS</text>
<text x="160.6" y="157.8">43</text>
<text x="160.6" y="160.2">62</text>
<text x="176.8" y="157.6">1M</text>
<text x="200.9" y="158.1">47uF/10V</text>
<text x="218.8" y="156.7">E</text>
<text x="222.6" y="161.6" transform="rotate(-90 222.6 161.6)">B</text>
<text x="223.9" y="156.7">C</text>
<text x="242.3" y="157.2" transform="rotate(-90 242.3 157.2)">1</text>
<text x="22.6" y="162.5">SD_CARD</text>
<text x="27" y="167.1">+3.3V</text>
<text x="34" y="167">RP5</text>
<text x="99.1" y="162.5">SDCS</text>
<text x="109.8" y="162.5">23</text>
<text x="116.8" y="163.7">SD_CS</text>
<text x="150.9" y="163.7">DVSS</text>
<text x="160.6" y="162.5">24</text>
<text x="178" y="162.3">C22</text>
<text x="178" y="164.6">15P</text>
<text x="194.2" y="162.3">C23</text>
<text x="194.2" y="164.6">15P</text>
<text x="208.1" y="167.1">AMUTE</text>
<text x="221.4" y="167.5" transform="rotate(-90 221.4 167.5)">1</text>
<text x="233.8" y="167.1">2</text>
<text x="251" y="167.1">3</text>
<text x="29.8" y="169.5">8</text>
<text x="29.8" y="171.8">6</text>
<text x="44.6" y="171.8">5</text>
<text x="44.6" y="169.5">7</text>
<text x="66.4" y="173.9">SW4</text>
<text x="122.1" y="171.5">RP7</text>
<text x="147.8" y="169.5">BU9435KV</text>
<text x="238" y="169.7">Q2</text>
<text x="238" y="172">DTC114TUA</text>
<text x="29.8" y="174.2">4</text>
<text x="29.8" y="176.4">2</text>
<text x="44.6" y="176.4">1</text>
<text x="44.6" y="174.2">3</text>
<text x="67.5" y="176.5" transform="rotate(90 67.5 176.5)">1</text>
<text x="67.5" y="178.9" transform="rotate(90 67.5 178.9)">2</text>
<text x="74" y="178" transform="rotate(90 74 178)">ON</text>
<text x="108.4" y="178.8">KEY1</text>
<text x="108.4" y="176.4">KEY2</text>
<text x="108.4" y="174.2">KEY3</text>
<text x="117.9" y="174.2">1</text>
<text x="117.9" y="176.4">3</text>
<text x="117.9" y="178.8">5</text>
<text x="132.8" y="178.8">6</text>
<text x="132.8" y="176.4">4</text>
<text x="132.8" y="174.2">2</text>
<text x="138.5" y="178.8">MCHNG</text>
<text x="138.5" y="176.4">BUSY</text>
<text x="138.5" y="174.2">SCL</text>
<text x="175.7" y="178.8">J6</text>
<text x="215.3" y="178.8">1</text>
<text x="219.7" y="176.4">J7</text>
<text x="230.1" y="178.8">2</text>
<text x="34" y="181.4">47K</text>
<text x="52.7" y="185.8">SEL-VOL</text>
<text x="52.7" y="183.5">SEL-APLAY</text>
<text x="52.7" y="181.1">SEL-UTPKT</text>
<text x="67.5" y="181.2" transform="rotate(90 67.5 181.2)">3</text>
<text x="67.5" y="183.5" transform="rotate(90 67.5 183.5)">4</text>
<text x="67.5" y="185.8" transform="rotate(90 67.5 185.8)">5</text>
<text x="108.4" y="181.1">REST</text>
<text x="117.9" y="181.1">7</text>
<text x="132.8" y="181.1">8</text>
<text x="138.5" y="181.1">RESET</text>
<text x="164.1" y="181.1">RESET 1</text>
<text x="164.1" y="183.5">BUSY</text>
<text x="164.1" y="185.8">SDA</text>
<text x="171.3" y="183.5">3</text>
<text x="171.3" y="185.8">5</text>
<text x="186.1" y="181.1">2</text>
<text x="186.1" y="183.5">4</text>
<text x="186.1" y="185.8">6</text>
<text x="189.6" y="181.1">MCHNG</text>
<text x="189.6" y="183.5">SCL</text>
<text x="189.6" y="185.8">A0</text>
<text x="215.3" y="181.1">3</text>
<text x="215.3" y="183.5">5</text>
<text x="215.3" y="185.8">7</text>
<text x="230.1" y="181.1">4</text>
<text x="230.1" y="183.5">6</text>
<text x="230.1" y="185.8">8</text>
<text x="8" y="189.2">A</text>
<text x="34" y="190.2">RP6</text>
<text x="52.7" y="190.4">SEL-MP3</text>
<text x="52.7" y="188">SEL-DOUT</text>
<text x="67.5" y="188.1" transform="rotate(90 67.5 188.1)">6</text>
<text x="67.5" y="190.5" transform="rotate(90 67.5 190.5)">7</text>
<text x="108.4" y="190.4">KEY7</text>
<text x="117.9" y="190.4">1</text>
<text x="122.1" y="186">33</text>
<text x="122.1" y="187.9">RP8</text>
<text x="132.8" y="190.4">2</text>
<text x="138.5" y="190.4">SELSMAN</text>
<text x="164.1" y="188">A1</text>
<text x="164.1" y="190.4">+5V</text>
<text x="171.3" y="188">7</text>
<text x="171.3" y="190.4">9</text>
<text x="186.1" y="188">8</text>
<text x="186.1" y="190.4">10 +3.3V</text>
<text x="189.6" y="188">SELSMAN</text>
<text x="214.1" y="190.4">11</text>
<text x="215.3" y="188">9</text>
<text x="230.1" y="188">10</text>
<text x="230.1" y="190.4">12</text>
<text x="270" y="189.2">A</text>
<text x="29.8" y="192.7">8</text>
<text x="29.8" y="195.1">6</text>
<text x="29.8" y="197.4">4</text>
<text x="44.6" y="197.4">3</text>
<text x="44.6" y="195.1">5</text>
<text x="44.6" y="192.7">7</text>
<text x="52.7" y="192.7">SEL-SLAVE</text>
<text x="66.4" y="197.6">SW-16P</text>
<text x="67.5" y="192.8" transform="rotate(90 67.5 192.8)">8</text>
<text x="108.4" y="197.4">KEY4</text>
<text x="108.4" y="195.1">KEY5</text>
<text x="108.4" y="192.7">KEY6</text>
<text x="117.9" y="192.7">3</text>
<text x="117.9" y="195.1">5</text>
<text x="117.9" y="197.4">7</text>
<text x="132.8" y="197.4">8</text>
<text x="132.8" y="195.1">6</text>
<text x="132.8" y="192.7">4</text>
<text x="138.5" y="197.4">SDA</text>
<text x="138.5" y="195.1">A0</text>
<text x="138.5" y="192.7">A1</text>
<text x="164.1" y="192.7">+3.3V 11</text>
<text x="164.1" y="195.1">GND</text>
<text x="170.1" y="195.1">13</text>
<text x="186.1" y="192.7">12 GND</text>
<text x="186.1" y="195.1">14 GND</text>
<text x="219.7" y="195.1">ML12</text>
<text x="29.8" y="199.7">2</text>
<text x="44.6" y="199.7">1</text>
<text x="122.1" y="202.3">33</text>
<text x="175.7" y="199.7">ML14</text>
<text x="34" y="204.6">47K</text>
<text x="39.3" y="207.9">1</text>
<text x="105.8" y="207.9">2</text>
<text x="172.4" y="207.9">3</text>
<text x="238.9" y="207.9">4</text>
</g>
</svg>
